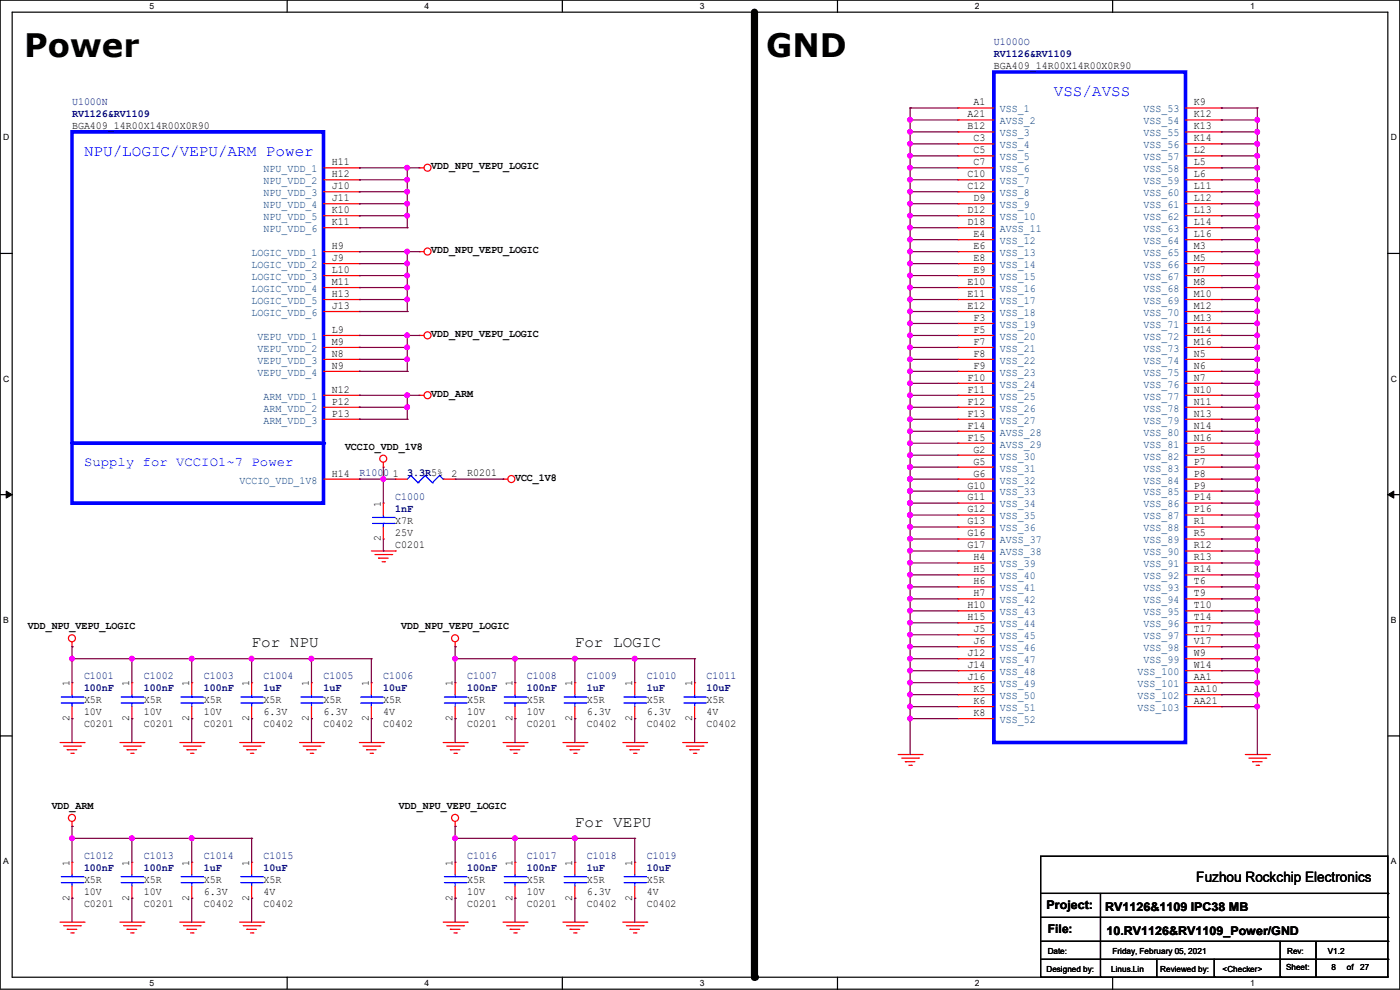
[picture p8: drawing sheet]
<svg xmlns="http://www.w3.org/2000/svg" width="297mm" height="210mm" viewBox="0 0 297 210" stroke-linecap="round" stroke-linejoin="round" font-family="sans-serif">
<path d="M0 0h297v209.8h-297zM2.6 2.6h291.8v204.7h-291.8z" fill="none" stroke="#000" stroke-width=".25"/>
<g fill="#fff">
<path d="M31.7 .3h1v2h-1z"/>
<path d="M31.7 207.6h1v1.9h-1z"/>
</g>
<path d="M60.9 0v2.6M60.9 207.3v2.5" fill="none" stroke="#000" stroke-width=".25"/>
<g fill="#fff">
<path d="M90.1 .3h1v2h-1z"/>
<path d="M90.1 207.6h1v1.9h-1z"/>
</g>
<path d="M119.3 0v2.6M119.3 207.3v2.5" fill="none" stroke="#000" stroke-width=".25"/>
<g fill="#fff">
<path d="M148.5 .3h.9v2h-.9z"/>
<path d="M148.5 207.6h.9v1.9h-.9z"/>
</g>
<path d="M177.7 0v2.6M177.7 207.3v2.5" fill="none" stroke="#000" stroke-width=".25"/>
<g fill="#fff">
<path d="M206.8 .3h1v2h-1z"/>
<path d="M206.8 207.6h1v1.9h-1z"/>
</g>
<path d="M236.1 0v2.6M236.1 207.3v2.5" fill="none" stroke="#000" stroke-width=".25"/>
<g fill="#fff">
<path d="M265.2 .3h1v2h-1z"/>
<path d="M265.2 207.6h1v1.9h-1z"/>
<path d="M.7 28.2h1.2v1.9h-1.2z"/>
<path d="M295.1 28.2h1.2v1.9h-1.2z"/>
<path d="M.7 79.3h1.2v2h-1.2z"/>
<path d="M295.1 79.3h1.2v2h-1.2z"/>
</g>
<path d="M0 53.8h2.6M294.4 53.8h2.6" fill="none" stroke="#000" stroke-width=".25"/>
<g fill="#fff">
<path d="M.7 130.5h1.2v2h-1.2z"/>
<path d="M295.1 130.5h1.1v2h-1.1z"/>
</g>
<path d="M0 104.9h2.6M294.4 104.9h2.6" fill="none" stroke="#000" stroke-width=".25"/>
<path d="M1.3 104.2l1.3 .7-1.3 .8zM294.4 104.9l1.3-.7v1.5z" fill="#000" stroke="#000" stroke-width=".21"/>
<g fill="#fff">
<path d="M.7 181.7h1.2v2h-1.2z"/>
<path d="M295.1 181.7h1.1v2h-1.1z"/>
</g>
<g fill="none" stroke="#000" stroke-width=".25">
<path d="M0 156.1h2.6M294.4 156.1h2.6M220.8 181.7h73.6v25.6h-73.6zM220.8 189.5h73.6M220.8 194.6h73.6M220.8 199.7h73.6M233.5 189.5v17.8M271.6 199.7v7.6M279.2 199.7v7.6M294.4 189.5h.1M294.4 194.6h.1M294.4 199.7h.1"/>
<path d="M220.8 203.5h73.6M233.5 207.3h.1M245.4 207.3h.1M245.4 203.5v3.8M257.6 207.3h.1M257.6 203.5v3.8M271.6 207.3h.1M279.2 207.3h.1M294.4 203.5h.1"/>
</g>
<path d="M160.1 2.6v204.7" fill="none" stroke="#000" stroke-width="1.5"/>
<circle cx="160.1" cy="207.3" r=".76" fill="#000"/>
<g fill="none" stroke="#f00" stroke-width=".25">
<path d="M88.9 35.6h.1M88.9 35.6h1.1M203.2 22.9h.1M203.2 25.4h.1M203.2 28h.1M203.2 33.1h.1M203.2 35.6h.1M203.2 38.1h.1M203.2 30.5h.1M203.2 35.6h7.7M203.2 22.9h7.7M203.2 25.4h7.7"/>
<path d="M203.2 28h7.7M203.2 33.1h7.7M203.2 38.1h7.7M203.2 30.5h7.7M251.5 35.6h7.6M251.5 22.9h7.6M251.5 25.4h7.6M251.5 28h7.6M251.5 33.1h7.6M251.5 38.1h7.6M251.5 30.5h7.6M259.1 22.9h.1"/>
<path d="M259.1 25.4h.1M259.1 33.1h.1M259.1 35.6h.1M259.1 38.1h.1M259.1 30.5h.1M259.1 28h.1M88.9 53.4h.1M88.9 53.4h1.1M203.2 40.7h.1M203.2 43.2h.1M203.2 45.8h.1M203.2 50.8h.1"/>
<path d="M203.2 53.4h.1M203.2 55.9h.1M203.2 58.5h.1M203.2 48.3h.1M203.2 53.4h7.7M203.2 40.7h7.7M203.2 43.2h7.7M203.2 45.8h7.7M203.2 50.8h7.7M203.2 55.9h7.7M203.2 58.5h7.7M203.2 48.3h7.7"/>
<path d="M251.5 53.4h7.6M251.5 40.7h7.6M251.5 43.2h7.6M251.5 45.8h7.6M251.5 50.8h7.6M251.5 55.9h7.6M251.5 58.5h7.6M251.5 48.3h7.6M259.1 43.2h.1M259.1 45.8h.1M259.1 48.3h.1M259.1 50.8h.1"/>
<path d="M259.1 58.5h.1M259.1 40.7h.1M259.1 55.9h.1M259.1 53.4h.1M88.9 71.2h.1M88.9 71.2h1.1M203.2 61h.1M203.2 66.1h.1M203.2 68.6h.1M203.2 71.2h.1M203.2 73.7h.1M203.2 78.8h.1"/>
<path d="M203.2 63.5h.1M203.2 76.2h.1M203.2 71.2h7.7M203.2 61h7.7M203.2 66.1h7.7M203.2 68.6h7.7M203.2 73.7h7.7M203.2 78.8h7.7M203.2 76.2h7.7M203.2 63.5h7.7M251.5 71.2h7.6M251.5 61h7.6"/>
<path d="M251.5 66.1h7.6M251.5 68.6h7.6M251.5 73.7h7.6M251.5 78.8h7.6M251.5 76.2h7.6M251.5 63.5h7.6M259.1 66.1h.1M259.1 68.6h.1M259.1 71.2h.1M259.1 73.7h.1M259.1 76.2h.1M259.1 78.8h.1"/>
<path d="M259.1 61h.1M259.1 63.5h.1M81.3 99.1h.1M81.3 98.1v1M88.9 83.9h.1M88.9 83.9h1.1M203.2 81.3h.1M203.2 86.4h.1M203.2 94h.1M203.2 96.6h.1M203.2 99.1h.1M203.2 83.9h.1"/>
<path d="M203.2 88.9h.1M203.2 91.5h.1M203.2 83.9h7.7M203.2 81.3h7.7M203.2 86.4h7.7M203.2 94h7.7M203.2 96.6h7.7M203.2 99.1h7.7M203.2 88.9h7.7M203.2 91.5h7.7M251.5 83.9h7.6M251.5 81.3h7.6"/>
<path d="M251.5 86.4h7.6M251.5 94h7.6M251.5 96.6h7.6M251.5 99.1h7.6M251.5 88.9h7.6M251.5 91.5h7.6M259.1 81.3h.1M259.1 86.4h.1M259.1 88.9h.1M259.1 96.6h.1M259.1 99.1h.1M259.1 91.5h.1"/>
<path d="M259.1 94h.1M259.1 83.9h.1M78.8 116.9h5.1M79.5 117.6h3.6M80.3 118.4h.1M80.3 118.4h2M81.1 119.2h.5M81.3 106.7h.1M81.3 114.3h.1M81.3 106.7v2.6M81.3 111.8v2.5M81.6 119.2h.1"/>
<path d="M83.1 117.6h.1M83.9 116.9h.1M83.9 101.6h.1M83.9 101.6h2.5M94 101.6h2.6M96.6 101.6h.1M106.7 101.6h.1M106.7 101.6h1M203.2 104.2h.1M203.2 106.7h.1M203.2 114.3h.1M203.2 116.9h.1"/>
<path d="M203.2 101.6h.1M203.2 111.8h.1M203.2 109.3h.1M203.2 119.4h.1M203.2 116.9h7.7M203.2 101.6h7.7M203.2 104.2h7.7M203.2 106.7h7.7M203.2 114.3h7.7M203.2 109.3h7.7M203.2 111.8h7.7M203.2 119.4h7.7"/>
<path d="M251.5 116.9h7.6M251.5 101.6h7.6M251.5 104.2h7.6M251.5 106.7h7.6M251.5 114.3h7.6M251.5 109.3h7.6M251.5 111.8h7.6M251.5 119.4h7.6M259.1 101.6h.1M259.1 106.7h.1M259.1 109.3h.1M259.1 114.3h.1"/>
<path d="M259.1 111.8h.1M259.1 116.9h.1M259.1 119.4h.1M259.1 104.2h.1M15.3 137.2h.1M15.3 136.2v1M96.6 137.2h.1M96.6 136.2v1M203.2 122h.1M203.2 124.5h.1M203.2 129.6h.1M203.2 132.1h.1"/>
<path d="M203.2 134.7h.1M203.2 137.2h.1M203.2 127h.1M203.2 139.7h.1M203.2 122h7.7M203.2 124.5h7.7M203.2 129.6h7.7M203.2 132.1h7.7M203.2 134.7h7.7M203.2 137.2h7.7M203.2 127h7.7M203.2 139.7h7.7"/>
<path d="M251.5 122h7.6M251.5 124.5h7.6M251.5 129.6h7.6M251.5 132.1h7.6M251.5 134.7h7.6M251.5 137.2h7.6M251.5 127h7.6M251.5 139.7h7.6M259.1 122h.1M259.1 127h.1M259.1 124.5h.1M259.1 129.6h.1"/>
<path d="M259.1 132.1h.1M259.1 134.7h.1M259.1 137.2h.1M259.1 139.7h.1M12.7 157.5h5.1M13.5 158.3h3.6M14.3 159h.1M14.3 159h2M15 159.8h.5M15.3 144.8h.1M15.3 152.4h.1M15.3 144.8v2.6"/>
<path d="M15.3 149.9v2.5M15.5 159.8h.1M17.1 158.3h.1M17.8 157.5h.1M25.4 157.5h5.1M26.2 158.3h3.6M27 159h.1M27 159h2M27.7 159.8h.5M28 144.8h.1M28 152.4h.1M28 144.8v2.6"/>
<path d="M28 149.9v2.5M28.2 159.8h.1M29.8 158.3h.1M30.5 157.5h.1M38.1 157.5h5.1M38.9 158.3h3.6M39.7 159h.1M39.7 159h2M40.4 159.8h.5M40.7 144.8h.1M40.7 152.4h.1M40.7 144.8v2.6"/>
<path d="M40.7 149.9v2.5M40.9 159.8h.1M42.5 158.3h.1M43.2 157.5h.1M50.8 157.5h5.1M51.6 158.3h3.6M52.4 159h.1M52.4 159h2M53.1 159.8h.5M53.4 144.8h.1M53.4 152.4h.1M53.4 144.8v2.6"/>
<path d="M53.4 149.9v2.5M53.6 159.8h.1M55.2 158.3h.1M55.9 157.5h.1M63.5 157.5h5.1M64.3 158.3h3.6M65.1 159h.1M65.1 159h2M65.8 159.8h.5M66.1 144.8h.1M66.1 152.4h.1M66.1 144.8v2.6"/>
<path d="M66.1 149.9v2.5M66.3 159.8h.1M67.9 158.3h.1M68.6 157.5h.1M76.2 157.5h5.1M77 158.3h3.6M77.8 159h.1M77.8 159h2M78.5 159.8h.5M78.8 144.8h.1M78.8 152.4h.1M78.8 144.8v2.6"/>
<path d="M78.8 149.9v2.5M79 159.8h.1M80.6 158.3h.1M81.3 157.5h.1M94 157.5h5.1M94.8 158.3h3.5M95.5 159h.1M95.5 159h2.1M96.3 159.8h.5M96.6 144.8h.1M96.6 152.4h.1M96.6 144.8v2.6"/>
<path d="M96.6 149.9v2.5M96.8 159.8h.1M98.3 158.3h.1M99.1 157.5h.1M106.7 157.5h5.1M107.5 158.3h3.5M108.2 159h.1M108.2 159h2.1M109 159.8h.5M109.3 144.8h.1M109.3 152.4h.1M109.3 144.8v2.6"/>
<path d="M109.3 149.9v2.5M109.5 159.8h.1M111 158.3h.1M111.8 157.5h.1M119.4 157.5h5.1M120.2 158.3h3.5M120.9 159h.1M120.9 159h2.1M121.7 159.8h.5M122 144.8h.1M122 152.4h.1M122 144.8v2.6"/>
<path d="M122 149.9v2.5M122.2 159.8h.1M123.7 158.3h.1M124.5 157.5h.1M132.1 157.5h5.1M132.9 158.3h3.5M133.6 159h.1M133.6 159h2.1M134.4 159.8h.5M134.7 144.8h.1M134.7 152.4h.1M134.7 144.8v2.6"/>
<path d="M134.7 149.9v2.5M134.9 159.8h.1M136.4 158.3h.1M137.2 157.5h.1M144.8 157.5h5.1M145.6 158.3h3.5M146.3 159h.1M146.3 159h2.1M147.1 159.8h.5M147.4 144.8h.1M147.4 152.4h.1M147.4 144.8v2.6"/>
<path d="M147.4 149.9v2.5M147.6 159.8h.1M149.1 158.3h.1M149.9 157.5h.1M203.2 142.3h.1M203.2 144.8h.1M203.2 147.4h.1M203.2 149.9h.1M203.2 152.4h.1M203.2 142.3h7.7M203.2 144.8h7.7M203.2 147.4h7.7"/>
<path d="M203.2 149.9h7.7M203.2 152.4h7.7M251.5 142.3h7.6M251.5 144.8h7.6M251.5 147.4h7.6M251.5 149.9h7.6M259.1 142.3h.1M259.1 144.8h.1M259.1 147.4h.1M259.1 149.9h.1M15.3 175.3h.1M15.3 174.3v1"/>
<path d="M96.6 175.3h.1M96.6 174.3v1M190.5 160.1h5.1M191.3 160.8h3.6M192.1 161.6h.1M192.1 161.6h2M192.8 162.3h.5M193.3 162.3h.1M194.9 160.8h.1M195.6 160.1h.1M264.2 160.1h5.1M265 160.8h3.5"/>
<path d="M265.7 161.6h.1M265.7 161.6h2.1M266.5 162.3h.5M267 162.3h.1M268.5 160.8h.1M269.3 160.1h.1M12.7 195.6h5.1M13.5 196.4h3.6M14.3 197.1h.1M14.3 197.1h2M15 197.9h.5M15.3 182.9h.1"/>
<path d="M15.3 190.5h.1M15.3 182.9v2.6M15.3 188v2.5M15.5 197.9h.1M17.1 196.4h.1M17.8 195.6h.1M25.4 195.6h5.1M26.2 196.4h3.6M27 197.1h.1M27 197.1h2M27.7 197.9h.5M28 182.9h.1"/>
<path d="M28 190.5h.1M28 182.9v2.6M28 188v2.5M28.2 197.9h.1M29.8 196.4h.1M30.5 195.6h.1M38.1 195.6h5.1M38.9 196.4h3.6M39.7 197.1h.1M39.7 197.1h2M40.4 197.9h.5M40.7 182.9h.1"/>
<path d="M40.7 190.5h.1M40.7 182.9v2.6M40.7 188v2.5M40.9 197.9h.1M42.5 196.4h.1M43.2 195.6h.1M50.8 195.6h5.1M51.6 196.4h3.6M52.4 197.1h.1M52.4 197.1h2M53.1 197.9h.5M53.4 182.9h.1"/>
<path d="M53.4 190.5h.1M53.4 182.9v2.6M53.4 188v2.5M53.6 197.9h.1M55.2 196.4h.1M55.9 195.6h.1M94 195.6h5.1M94.8 196.4h3.5M95.5 197.1h.1M95.5 197.1h2.1M96.3 197.9h.5M96.6 182.9h.1"/>
<path d="M96.6 190.5h.1M96.6 182.9v2.6M96.6 188v2.5M96.8 197.9h.1M98.3 196.4h.1M99.1 195.6h.1M106.7 195.6h5.1M107.5 196.4h3.5M108.2 197.1h.1M108.2 197.1h2.1M109 197.9h.5M109.3 182.9h.1"/>
<path d="M109.3 190.5h.1M109.3 182.9v2.6M109.3 188v2.5M109.5 197.9h.1M111 196.4h.1M111.8 195.6h.1M119.4 195.6h5.1M120.2 196.4h3.5M120.9 197.1h.1M120.9 197.1h2.1M121.7 197.9h.5M122 182.9h.1"/>
<path d="M122 190.5h.1M122 182.9v2.6M122 188v2.5M122.2 197.9h.1M123.7 196.4h.1M124.5 195.6h.1M132.1 195.6h5.1M132.9 196.4h3.5M133.6 197.1h.1M133.6 197.1h2.1M134.4 197.9h.5M134.7 182.9h.1"/>
<path d="M134.7 190.5h.1M134.7 182.9v2.6M134.7 188v2.5M134.9 197.9h.1M136.4 196.4h.1M137.2 195.6h.1"/>
<circle cx="90.7" cy="35.6" r=".74"/>
<circle cx="90.7" cy="53.4" r=".74"/>
<circle cx="90.7" cy="71.1" r=".74"/>
<circle cx="81.3" cy="97.3" r=".74"/>
<circle cx="90.7" cy="83.8" r=".74"/>
<circle cx="108.5" cy="101.6" r=".74"/>
<circle cx="15.3" cy="135.4" r=".74"/>
<circle cx="96.5" cy="135.4" r=".74"/>
<circle cx="15.3" cy="173.5" r=".74"/>
<circle cx="96.5" cy="173.5" r=".74"/>
</g>
<g fill="none" stroke="#00f" stroke-width=".25">
<path d="M79 111h4.6M79 109.8h4.6M81.3 109.8h.1M81.3 111h.1M81.3 109.3v.5M81.3 111v.8M83.6 111h.1M83.6 109.8h.1M87.2 100.9h.1M87.2 100.9l-.8 .7M87.2 100.9l1.5 1.5M88.7 102.4h.1"/>
<path d="M90.2 100.9h.1M90.2 100.9l-1.5 1.5M90.2 100.9l1.5 1.5M91.7 102.4h.1M93.3 100.9h.1M93.3 100.9l-1.6 1.5M93.3 100.9l.7 .7M94 101.6h.1M13 149.1h4.6M13 147.9h4.6M15.3 147.9h.1M15.3 149.1h.1"/>
<path d="M15.3 147.4v.5M15.3 149.1v.8M17.6 149.1h.1M17.6 147.9h.1M25.7 149.1h4.6M25.7 147.9h4.6M28 147.9h.1M28 149.1h.1M28 147.4v.5M28 149.1v.8M30.3 149.1h.1M30.3 147.9h.1"/>
<path d="M38.4 149.1h4.6M38.4 147.9h4.6M40.7 147.9h.1M40.7 149.1h.1M40.7 147.4v.5M40.7 149.1v.8M43 149.1h.1M43 147.9h.1M51.1 149.1h4.6M51.1 147.9h4.6M53.4 147.9h.1M53.4 149.1h.1"/>
<path d="M53.4 147.4v.5M53.4 149.1v.8M55.7 149.1h.1M55.7 147.9h.1M63.8 149.1h4.6M63.8 147.9h4.6M66.1 147.9h.1M66.1 149.1h.1M66.1 147.4v.5M66.1 149.1v.8M68.4 149.1h.1M68.4 147.9h.1"/>
<path d="M76.5 149.1h4.6M76.5 147.9h4.6M78.8 147.9h.1M78.8 149.1h.1M78.8 147.4v.5M78.8 149.1v.8M81.1 149.1h.1M81.1 147.9h.1M94.3 149.1h4.5M94.3 147.9h4.5M96.6 147.9h.1M96.6 149.1h.1"/>
<path d="M96.6 147.4v.5M96.6 149.1v.8M98.8 149.1h.1M98.8 147.9h.1M107 149.1h4.5M107 147.9h4.5M109.3 147.9h.1M109.3 149.1h.1M109.3 147.4v.5M109.3 149.1v.8M111.5 149.1h.1M111.5 147.9h.1"/>
<path d="M119.7 149.1h4.5M119.7 147.9h4.5M122 147.9h.1M122 149.1h.1M122 147.4v.5M122 149.1v.8M124.2 149.1h.1M124.2 147.9h.1M132.4 149.1h4.5M132.4 147.9h4.5M134.7 147.9h.1M134.7 149.1h.1"/>
<path d="M134.7 147.4v.5M134.7 149.1v.8M136.9 149.1h.1M136.9 147.9h.1M145.1 149.1h4.5M145.1 147.9h4.5M147.4 147.9h.1M147.4 149.1h.1M147.4 147.4v.5M147.4 149.1v.8M149.6 149.1h.1M149.6 147.9h.1"/>
<path d="M13 187.2h4.6M13 186h4.6M15.3 186h.1M15.3 187.2h.1M15.3 185.5v.5M15.3 187.2v.8M17.6 187.2h.1M17.6 186h.1M25.7 187.2h4.6M25.7 186h4.6M28 186h.1M28 187.2h.1"/>
<path d="M28 185.5v.5M28 187.2v.8M30.3 187.2h.1M30.3 186h.1M38.4 187.2h4.6M38.4 186h4.6M40.7 186h.1M40.7 187.2h.1M40.7 185.5v.5M40.7 187.2v.8M43 187.2h.1M43 186h.1"/>
<path d="M51.1 187.2h4.6M51.1 186h4.6M53.4 186h.1M53.4 187.2h.1M53.4 185.5v.5M53.4 187.2v.8M55.7 187.2h.1M55.7 186h.1M94.3 187.2h4.5M94.3 186h4.5M96.6 186h.1M96.6 187.2h.1"/>
<path d="M96.6 185.5v.5M96.6 187.2v.8M98.8 187.2h.1M98.8 186h.1M107 187.2h4.5M107 186h4.5M109.3 186h.1M109.3 187.2h.1M109.3 185.5v.5M109.3 187.2v.8M111.5 187.2h.1M111.5 186h.1"/>
<path d="M119.7 187.2h4.5M119.7 186h4.5M122 186h.1M122 187.2h.1M122 185.5v.5M122 187.2v.8M124.2 187.2h.1M124.2 186h.1M132.4 187.2h4.5M132.4 186h4.5M134.7 186h.1M134.7 187.2h.1"/>
<path d="M134.7 185.5v.5M134.7 187.2v.8M136.9 187.2h.1M136.9 186h.1"/>
</g>
<path d="M210.9 15.3h40.6v142.2h-40.6zM15.3 28h53.3v78.7h-53.3zM15.3 94h53.3" fill="none" stroke="#00f" stroke-width=".76"/>
<circle cx="68.6" cy="94" r=".38" fill="#00f"/>
<g fill="none" stroke="#f00" stroke-width=".25">
<path d="M68.6 35.6h7.6M68.6 38.1h7.6M76.2 35.6h.1M76.2 38.1h.1M68.6 40.7h7.6M68.6 43.2h7.6M68.6 45.8h7.6M68.6 48.3h7.6M68.6 53.4h7.6M68.6 55.9h7.6M68.6 58.5h7.6M76.2 40.7h.1"/>
<path d="M76.2 43.2h.1M76.2 45.8h.1M76.2 48.3h.1M76.2 53.4h.1M76.2 55.9h.1M76.2 58.5h.1M68.6 73.7h7.6M68.6 76.2h7.6M68.6 61h7.6M68.6 63.5h7.6M68.6 66.1h7.6M68.6 78.8h7.6"/>
<path d="M68.6 71.2h7.6M76.2 73.7h.1M76.2 76.2h.1M76.2 61h.1M76.2 63.5h.1M76.2 66.1h.1M76.2 78.8h.1M76.2 71.2h.1M68.6 86.4h7.6M68.6 88.9h7.6M68.6 83.9h7.6M76.2 86.4h.1"/>
<path d="M76.2 88.9h.1M76.2 83.9h.1M68.6 101.6h7.6M76.2 101.6h.1"/>
</g>
<g fill="none" stroke="#800040" stroke-width=".25">
<path d="M76.2 35.6h.1M76.2 38.1h.1M76.2 38.1h10.2M76.2 35.6h12.7M86.4 38.1h.1M86.4 35.6h.1M86.4 35.6v12.7M193.1 38.1h.1M193.1 33.1h.1M193.1 28h.1M193.1 25.4h.1M193.1 22.9h.1"/>
<path d="M193.1 30.5h.1M193.1 35.6h.1M193.1 22.9v137.2M193.1 38.1h10.1M193.1 33.1h10.1M193.1 28h10.1M193.1 25.4h10.1M193.1 35.6h10.1M193.1 22.9h10.1M193.1 30.5h10.1M259.1 22.9h.1M259.1 25.4h.1"/>
<path d="M259.1 28h.1M259.1 30.5h.1M259.1 33.1h.1M259.1 35.6h.1M259.1 38.1h.1M259.1 38.1h7.6M259.1 33.1h7.6M259.1 28h7.6M259.1 25.4h7.6M259.1 35.6h7.6M259.1 22.9h7.6M259.1 30.5h7.6"/>
<path d="M266.7 25.4h.1M266.7 28h.1M266.7 30.5h.1M266.7 33.1h.1M266.7 38.1h.1M266.7 22.9h.1M266.7 35.6h.1M266.7 22.9v137.2M76.2 58.5h.1M76.2 53.4h.1M76.2 55.9h.1M76.2 48.3h.1"/>
<path d="M76.2 43.2h.1M76.2 40.7h.1M76.2 45.8h.1M76.2 58.5h10.2M76.2 55.9h10.2M76.2 53.4h12.7M76.2 48.3h10.2M76.2 45.8h10.2M76.2 43.2h10.2M76.2 40.7h10.2M86.4 55.9h.1M86.4 58.5h.1"/>
<path d="M86.4 53.4h.1M86.4 40.7h.1M86.4 43.2h.1M86.4 45.8h.1M86.4 48.3h.1M86.4 53.4v12.7M193.1 58.5h.1M193.1 55.9h.1M193.1 53.4h.1M193.1 48.3h.1M193.1 45.8h.1M193.1 43.2h.1"/>
<path d="M193.1 40.7h.1M193.1 50.8h.1M193.1 58.5h10.1M193.1 55.9h10.1M193.1 53.4h10.1M193.1 48.3h10.1M193.1 45.8h10.1M193.1 43.2h10.1M193.1 40.7h10.1M193.1 50.8h10.1M259.1 45.8h.1M259.1 40.7h.1"/>
<path d="M259.1 43.2h.1M259.1 48.3h.1M259.1 50.8h.1M259.1 53.4h.1M259.1 55.9h.1M259.1 58.5h.1M259.1 58.5h7.6M259.1 55.9h7.6M259.1 53.4h7.6M259.1 48.3h7.6M259.1 45.8h7.6M259.1 43.2h7.6"/>
<path d="M259.1 40.7h7.6M259.1 50.8h7.6M266.7 40.7h.1M266.7 43.2h.1M266.7 48.3h.1M266.7 50.8h.1M266.7 53.4h.1M266.7 55.9h.1M266.7 45.8h.1M266.7 58.5h.1M76.2 76.2h.1M76.2 71.2h.1"/>
<path d="M76.2 78.8h.1M76.2 73.7h.1M76.2 63.5h.1M76.2 66.1h.1M76.2 61h.1M76.2 78.8h10.2M76.2 66.1h10.2M76.2 63.5h10.2M76.2 71.2h12.7M76.2 73.7h10.2M76.2 76.2h10.2M76.2 61h10.2"/>
<path d="M86.4 78.8h.1M86.4 73.7h.1M86.4 71.2h.1M86.4 66.1h.1M86.4 61h.1M86.4 63.5h.1M86.4 76.2h.1M86.4 71.2v7.6M193.1 78.8h.1M193.1 68.6h.1M193.1 66.1h.1M193.1 63.5h.1"/>
<path d="M193.1 71.2h.1M193.1 73.7h.1M193.1 76.2h.1M193.1 61h.1M193.1 78.8h10.1M193.1 68.6h10.1M193.1 66.1h10.1M193.1 63.5h10.1M193.1 71.2h10.1M193.1 73.7h10.1M193.1 76.2h10.1M193.1 61h10.1"/>
<path d="M259.1 71.2h.1M259.1 61h.1M259.1 63.5h.1M259.1 66.1h.1M259.1 68.6h.1M259.1 73.7h.1M259.1 76.2h.1M259.1 78.8h.1M259.1 78.8h7.6M259.1 68.6h7.6M259.1 66.1h7.6M259.1 63.5h7.6"/>
<path d="M259.1 71.2h7.6M259.1 73.7h7.6M259.1 76.2h7.6M259.1 61h7.6M266.7 61h.1M266.7 63.5h.1M266.7 66.1h.1M266.7 68.6h.1M266.7 73.7h.1M266.7 76.2h.1M266.7 78.8h.1M266.7 71.2h.1"/>
<path d="M76.2 88.9h.1M76.2 83.9h.1M76.2 86.4h.1M76.2 86.4h10.2M76.2 83.9h12.7M76.2 88.9h10.2M81.3 99.1v7.6M86.4 86.4h.1M86.4 88.9h.1M86.4 83.9h.1M86.4 83.9v5M193.1 99.1h.1"/>
<path d="M193.1 86.4h.1M193.1 83.9h.1M193.1 96.6h.1M193.1 88.9h.1M193.1 91.5h.1M193.1 94h.1M193.1 81.3h.1M193.1 99.1h10.1M193.1 86.4h10.1M193.1 83.9h10.1M193.1 96.6h10.1M193.1 88.9h10.1"/>
<path d="M193.1 91.5h10.1M193.1 94h10.1M193.1 81.3h10.1M259.1 94h.1M259.1 81.3h.1M259.1 83.9h.1M259.1 86.4h.1M259.1 88.9h.1M259.1 91.5h.1M259.1 96.6h.1M259.1 99.1h.1M259.1 99.1h7.6"/>
<path d="M259.1 86.4h7.6M259.1 83.9h7.6M259.1 96.6h7.6M259.1 88.9h7.6M259.1 91.5h7.6M259.1 94h7.6M259.1 81.3h7.6M266.7 88.9h.1M266.7 86.4h.1M266.7 91.5h.1M266.7 96.6h.1M266.7 99.1h.1"/>
<path d="M266.7 94h.1M266.7 81.3h.1M266.7 83.9h.1M76.2 101.6h.1M76.2 101.6h7.7M81.3 116.9h.1M81.3 101.6h.1M81.3 114.3v2.6M96.6 101.6h10.1M106.7 101.6h.1M193.1 116.9h.1M193.1 109.3h.1"/>
<path d="M193.1 106.7h.1M193.1 104.2h.1M193.1 101.6h.1M193.1 119.4h.1M193.1 114.3h.1M193.1 111.8h.1M193.1 111.8h10.1M193.1 116.9h10.1M193.1 109.3h10.1M193.1 106.7h10.1M193.1 104.2h10.1M193.1 101.6h10.1"/>
<path d="M193.1 119.4h10.1M193.1 114.3h10.1M259.1 111.8h.1M259.1 116.9h.1M259.1 101.6h.1M259.1 104.2h.1M259.1 106.7h.1M259.1 109.3h.1M259.1 114.3h.1M259.1 119.4h.1M259.1 111.8h7.6M259.1 116.9h7.6"/>
<path d="M259.1 109.3h7.6M259.1 106.7h7.6M259.1 104.2h7.6M259.1 101.6h7.6M259.1 119.4h7.6M259.1 114.3h7.6M266.7 109.3h.1M266.7 119.4h.1M266.7 114.3h.1M266.7 101.6h.1M266.7 111.8h.1M266.7 116.9h.1"/>
<path d="M266.7 104.2h.1M266.7 106.7h.1M15.3 139.7h.1M15.3 137.2h.1M15.3 139.7h63.5M15.3 137.2v7.6M28 139.7h.1M28 139.7v5.1M40.7 139.7h.1M40.7 139.7v5.1M53.4 139.7h.1M53.4 139.7v5.1"/>
<path d="M66.1 139.7h.1M66.1 139.7v5.1M78.8 139.7h.1M78.8 139.7v5.1M96.6 139.7h.1M96.6 137.2h.1M96.6 139.7h50.8M96.6 137.2v7.6M109.3 139.7h.1M109.3 139.7v5.1M122 139.7h.1M122 139.7v5.1"/>
<path d="M134.7 139.7h.1M134.7 139.7v5.1M147.4 139.7h.1M147.4 139.7v5.1M193.1 139.7h.1M193.1 134.7h.1M193.1 132.1h.1M193.1 127h.1M193.1 129.6h.1M193.1 122h.1M193.1 124.5h.1M193.1 137.2h.1"/>
<path d="M193.1 139.7h10.1M193.1 129.6h10.1M193.1 134.7h10.1M193.1 132.1h10.1M193.1 122h10.1M193.1 124.5h10.1M193.1 127h10.1M193.1 137.2h10.1M259.1 129.6h.1M259.1 134.7h.1M259.1 122h.1M259.1 137.2h.1"/>
<path d="M259.1 124.5h.1M259.1 127h.1M259.1 132.1h.1M259.1 139.7h.1M259.1 139.7h7.6M259.1 129.6h7.6M259.1 134.7h7.6M259.1 132.1h7.6M259.1 122h7.6M259.1 124.5h7.6M259.1 127h7.6M259.1 137.2h7.6"/>
<path d="M266.7 127h.1M266.7 132.1h.1M266.7 129.6h.1M266.7 134.7h.1M266.7 122h.1M266.7 137.2h.1M266.7 124.5h.1M266.7 139.7h.1M15.3 152.4h.1M15.3 152.4v5.1M28 152.4h.1M28 152.4v5.1"/>
<path d="M40.7 152.4h.1M40.7 152.4v5.1M53.4 152.4h.1M53.4 152.4v5.1M66.1 152.4h.1M66.1 152.4v5.1M78.8 152.4h.1M78.8 152.4v5.1M96.6 152.4h.1M96.6 152.4v5.1M109.3 152.4h.1M109.3 152.4v5.1"/>
<path d="M122 152.4h.1M122 152.4v5.1M134.7 152.4h.1M134.7 152.4v5.1M147.4 152.4h.1M147.4 152.4v5.1M193.1 152.4h.1M193.1 147.4h.1M193.1 144.8h.1M193.1 142.3h.1M193.1 149.9h.1M193.1 152.4h10.1"/>
<path d="M193.1 147.4h10.1M193.1 144.8h10.1M193.1 142.3h10.1M193.1 149.9h10.1M259.1 142.3h.1M259.1 144.8h.1M259.1 147.4h.1M259.1 149.9h.1M259.1 147.4h7.6M259.1 144.8h7.6M259.1 142.3h7.6M259.1 149.9h7.6"/>
<path d="M266.7 142.3h.1M266.7 147.4h.1M266.7 144.8h.1M266.7 149.9h.1M15.3 177.8h.1M15.3 175.3h.1M15.3 175.3v7.6M15.3 177.8h38.1M28 177.8h.1M28 177.8v5.1M40.7 177.8h.1M40.7 177.8v5.1"/>
<path d="M53.4 177.8h.1M53.4 177.8v5.1M96.6 177.8h.1M96.6 175.3h.1M96.6 175.3v7.6M96.6 177.8h38.1M109.3 177.8h.1M109.3 177.8v5.1M122 177.8h.1M122 177.8v5.1M134.7 177.8h.1M134.7 177.8v5.1"/>
<path d="M15.3 190.5h.1M15.3 190.5v5.1M28 190.5h.1M28 190.5v5.1M40.7 190.5h.1M40.7 190.5v5.1M53.4 190.5h.1M53.4 190.5v5.1M96.6 190.5h.1M96.6 190.5v5.1M109.3 190.5h.1M109.3 190.5v5.1"/>
<path d="M122 190.5h.1M122 190.5v5.1M134.7 190.5h.1M134.7 190.5v5.1"/>
</g>
<g fill="#f0f" stroke="#f0f" stroke-width=".25">
<circle cx="266.7" cy="55.9" r=".49"/>
<circle cx="266.7" cy="53.4" r=".49"/>
<circle cx="266.7" cy="81.3" r=".49"/>
<circle cx="266.7" cy="78.8" r=".49"/>
<circle cx="266.7" cy="134.6" r=".49"/>
<circle cx="266.7" cy="149.9" r=".49"/>
<circle cx="53.4" cy="139.7" r=".49"/>
<circle cx="15.3" cy="139.7" r=".49"/>
<circle cx="40.7" cy="139.7" r=".49"/>
<circle cx="28" cy="139.7" r=".49"/>
<circle cx="121.9" cy="139.7" r=".49"/>
<circle cx="109.2" cy="139.7" r=".49"/>
<circle cx="96.5" cy="139.7" r=".49"/>
<circle cx="40.7" cy="177.8" r=".49"/>
<circle cx="28" cy="177.8" r=".49"/>
<circle cx="121.9" cy="177.8" r=".49"/>
<circle cx="109.2" cy="177.8" r=".49"/>
<circle cx="96.5" cy="177.8" r=".49"/>
<circle cx="266.7" cy="111.8" r=".49"/>
<circle cx="266.7" cy="116.9" r=".49"/>
<circle cx="266.7" cy="129.6" r=".49"/>
<circle cx="15.3" cy="177.8" r=".49"/>
<circle cx="193.1" cy="152.4" r=".49"/>
<circle cx="193.1" cy="147.3" r=".49"/>
<circle cx="193.1" cy="144.8" r=".49"/>
<circle cx="193.1" cy="142.3" r=".49"/>
<circle cx="193.1" cy="134.6" r=".49"/>
<circle cx="193.1" cy="132.1" r=".49"/>
<circle cx="193.1" cy="116.9" r=".49"/>
<circle cx="193.1" cy="109.2" r=".49"/>
<circle cx="193.1" cy="106.7" r=".49"/>
<circle cx="193.1" cy="104.2" r=".49"/>
<circle cx="193.1" cy="101.6" r=".49"/>
<circle cx="193.1" cy="99.1" r=".49"/>
<circle cx="193.1" cy="86.4" r=".49"/>
<circle cx="193.1" cy="81.3" r=".49"/>
<circle cx="193.1" cy="78.8" r=".49"/>
<circle cx="193.1" cy="68.6" r=".49"/>
<circle cx="193.1" cy="66.1" r=".49"/>
<circle cx="193.1" cy="63.5" r=".49"/>
<circle cx="193.1" cy="58.4" r=".49"/>
<circle cx="193.1" cy="55.9" r=".49"/>
<circle cx="193.1" cy="53.4" r=".49"/>
<circle cx="193.1" cy="48.3" r=".49"/>
<circle cx="193.1" cy="45.7" r=".49"/>
<circle cx="193.1" cy="43.2" r=".49"/>
<circle cx="193.1" cy="40.7" r=".49"/>
<circle cx="193.1" cy="38.1" r=".49"/>
<circle cx="193.1" cy="35.6" r=".49"/>
<circle cx="193.1" cy="30.5" r=".49"/>
<circle cx="193.1" cy="28" r=".49"/>
<circle cx="193.1" cy="96.5" r=".49"/>
<circle cx="193.1" cy="149.9" r=".49"/>
<circle cx="193.1" cy="129.6" r=".49"/>
<circle cx="193.1" cy="119.4" r=".49"/>
<circle cx="193.1" cy="121.9" r=".49"/>
<circle cx="193.1" cy="127" r=".49"/>
<circle cx="193.1" cy="124.5" r=".49"/>
<circle cx="193.1" cy="71.1" r=".49"/>
<circle cx="193.1" cy="73.7" r=".49"/>
<circle cx="193.1" cy="76.2" r=".49"/>
<circle cx="193.1" cy="91.5" r=".49"/>
<circle cx="193.1" cy="88.9" r=".49"/>
<circle cx="193.1" cy="94" r=".49"/>
<circle cx="266.7" cy="45.7" r=".49"/>
<circle cx="266.7" cy="71.1" r=".49"/>
<circle cx="266.7" cy="94" r=".49"/>
<circle cx="266.7" cy="121.9" r=".49"/>
<circle cx="266.7" cy="137.2" r=".49"/>
<circle cx="134.6" cy="139.7" r=".49"/>
<circle cx="86.4" cy="83.8" r=".49"/>
<circle cx="86.4" cy="86.4" r=".49"/>
<circle cx="86.4" cy="76.2" r=".49"/>
<circle cx="86.4" cy="71.1" r=".49"/>
<circle cx="86.4" cy="73.7" r=".49"/>
<circle cx="86.4" cy="63.5" r=".49"/>
<circle cx="86.4" cy="58.4" r=".49"/>
<circle cx="86.4" cy="61" r=".49"/>
<circle cx="86.4" cy="53.4" r=".49"/>
<circle cx="86.4" cy="55.9" r=".49"/>
<circle cx="86.4" cy="43.2" r=".49"/>
<circle cx="86.4" cy="40.7" r=".49"/>
<circle cx="86.4" cy="45.7" r=".49"/>
<circle cx="86.4" cy="35.6" r=".49"/>
<circle cx="86.4" cy="38.1" r=".49"/>
<circle cx="81.3" cy="101.6" r=".49"/>
<circle cx="266.7" cy="25.4" r=".49"/>
<circle cx="266.7" cy="28" r=".49"/>
<circle cx="266.7" cy="30.5" r=".49"/>
<circle cx="266.7" cy="33" r=".49"/>
<circle cx="266.7" cy="35.6" r=".49"/>
<circle cx="266.7" cy="38.1" r=".49"/>
<circle cx="266.7" cy="40.7" r=".49"/>
<circle cx="266.7" cy="43.2" r=".49"/>
<circle cx="266.7" cy="48.3" r=".49"/>
<circle cx="266.7" cy="50.8" r=".49"/>
<circle cx="266.7" cy="58.4" r=".49"/>
<circle cx="266.7" cy="61" r=".49"/>
<circle cx="266.7" cy="63.5" r=".49"/>
<circle cx="266.7" cy="66.1" r=".49"/>
<circle cx="266.7" cy="68.6" r=".49"/>
<circle cx="266.7" cy="73.7" r=".49"/>
<circle cx="266.7" cy="76.2" r=".49"/>
<circle cx="266.7" cy="83.8" r=".49"/>
<circle cx="266.7" cy="86.4" r=".49"/>
<circle cx="266.7" cy="88.9" r=".49"/>
<circle cx="266.7" cy="91.5" r=".49"/>
<circle cx="266.7" cy="96.5" r=".49"/>
<circle cx="266.7" cy="99.1" r=".49"/>
<circle cx="266.7" cy="101.6" r=".49"/>
<circle cx="266.7" cy="104.2" r=".49"/>
<circle cx="266.7" cy="109.2" r=".49"/>
<circle cx="266.7" cy="106.7" r=".49"/>
<circle cx="266.7" cy="114.3" r=".49"/>
<circle cx="266.7" cy="119.4" r=".49"/>
<circle cx="266.7" cy="124.5" r=".49"/>
<circle cx="266.7" cy="127" r=".49"/>
<circle cx="266.7" cy="132.1" r=".49"/>
<circle cx="266.7" cy="139.7" r=".49"/>
<circle cx="266.7" cy="142.3" r=".49"/>
<circle cx="266.7" cy="144.8" r=".49"/>
<circle cx="266.7" cy="147.3" r=".49"/>
<circle cx="193.1" cy="25.4" r=".49"/>
<circle cx="193.1" cy="33" r=".49"/>
<circle cx="193.1" cy="50.8" r=".49"/>
<circle cx="193.1" cy="61" r=".49"/>
<circle cx="193.1" cy="83.8" r=".49"/>
<circle cx="193.1" cy="111.8" r=".49"/>
<circle cx="193.1" cy="114.3" r=".49"/>
<circle cx="193.1" cy="139.7" r=".49"/>
<circle cx="193.1" cy="137.2" r=".49"/>
<circle cx="66.1" cy="139.7" r=".49"/>
</g>
<g font-size="6.9">
<text x="5.1" y="12">Power</text>
<text x="162.6" y="12">GND</text>
</g>
<g font-size="3.3" fill="#00f">
<text x="223.6" y="20.4">VSS/AVSS</text>
<text x="17.8" y="33.1">NPU/LOGIC/VEPU/ARM Power</text>
</g>
<g font-size="3.3">
<text x="53.4" y="137.3">For NPU</text>
<text x="122" y="137.3">For LOGIC</text>
<text x="122" y="175.4">For VEPU</text>
</g>
<text font-size="3" x="253.8" y="187.2">Fuzhou Rockchip Electronics</text>
<text font-size="2.8" fill="#00f" x="17.8" y="98.8">Supply for VCCIO1~7 Power</text>
<g font-size="2.5">
<text x="222" y="192.9">Project:</text>
<text x="222.3" y="198">File:</text>
<text x="234.5" y="193.2">RV1126&amp;1109 IPC38 MB</text>
<text x="234.7" y="198.2">10.RV1126&amp;RV1109_Power/GND</text>
</g>
<g font-size="2.3" fill="#000080">
<text x="210.9" y="9.5">U1000O</text>
<text x="210.9" y="12.1">RV1126&amp;RV1109</text>
<text x="15.3" y="22.2">U1000N</text>
<text x="15.3" y="24.8">RV1126&amp;RV1109</text>
<text x="76.2" y="101">R1000</text>
<text x="86.4" y="101">3.3R5%</text>
<text x="83.9" y="106">C1000</text>
<text x="83.9" y="108.6">1nF</text>
<text x="17.8" y="144.1">C1001</text>
<text x="17.8" y="146.7">100nF</text>
<text x="30.5" y="144.1">C1002</text>
<text x="30.5" y="146.7">100nF</text>
<text x="43.2" y="144.1">C1003</text>
<text x="43.2" y="146.7">100nF</text>
<text x="55.9" y="144.1">C1004</text>
<text x="55.9" y="146.7">1uF</text>
<text x="68.6" y="144.1">C1005</text>
<text x="68.6" y="146.7">1uF</text>
<text x="81.3" y="144.1">C1006</text>
<text x="81.3" y="146.7">10uF</text>
<text x="99.1" y="144.1">C1007</text>
<text x="99.1" y="146.7">100nF</text>
<text x="111.8" y="144.1">C1008</text>
<text x="111.8" y="146.7">100nF</text>
<text x="124.5" y="144.1">C1009</text>
<text x="124.5" y="146.7">1uF</text>
<text x="137.2" y="144.1">C1010</text>
<text x="137.2" y="146.7">1uF</text>
<text x="149.9" y="144.1">C1011</text>
<text x="149.9" y="146.7">10uF</text>
<text x="17.8" y="182.2">C1012</text>
<text x="17.8" y="184.8">100nF</text>
<text x="30.5" y="182.2">C1013</text>
<text x="30.5" y="184.8">100nF</text>
<text x="43.2" y="182.2">C1014</text>
<text x="43.2" y="184.8">1uF</text>
<text x="55.9" y="182.2">C1015</text>
<text x="55.9" y="184.8">10uF</text>
<text x="99.1" y="182.2">C1016</text>
<text x="99.1" y="184.8">100nF</text>
<text x="111.8" y="182.2">C1017</text>
<text x="111.8" y="184.8">100nF</text>
<text x="124.5" y="182.2">C1018</text>
<text x="124.5" y="184.8">1uF</text>
<text x="137.2" y="182.2">C1019</text>
<text x="137.2" y="184.8">10uF</text>
</g>
<g font-size="2.3">
<text x="210.9" y="14.6">BGA409_14R00X14R00X0R90</text>
<text x="206.5" y="22.4">A1</text>
<text x="253.3" y="22.4">K9</text>
<text x="15.3" y="27.3">BGA409_14R00X14R00X0R90</text>
<text x="205.3" y="24.9">A21</text>
<text x="205.3" y="27.4">B12</text>
<text x="206.5" y="30">C3</text>
<text x="253.3" y="24.9">K12</text>
<text x="253.3" y="30">K14</text>
<text x="253.3" y="27.4">K13</text>
<text x="70.4" y="35.1">H11</text>
<text x="91.5" y="35.9">VDD_NPU_VEPU_LOGIC</text>
<text x="206.5" y="32.5">C5</text>
<text x="206.5" y="35.1">C7</text>
<text x="253.3" y="32.5">L2</text>
<text x="253.3" y="35.1">L5</text>
<text x="70.4" y="37.6">H12</text>
<text x="70.4" y="40.1">J10</text>
<text x="205.3" y="37.6">C10</text>
<text x="205.3" y="40.1">C12</text>
<text x="253.3" y="37.6">L6</text>
<text x="253.3" y="40.1">L11</text>
<text x="70.4" y="42.7">J11</text>
<text x="70.4" y="45.2">K10</text>
<text x="70.4" y="47.8">K11</text>
<text x="205.3" y="45.2">D12</text>
<text x="205.3" y="47.8">D18</text>
<text x="206.5" y="42.7">D9</text>
<text x="253.3" y="42.7">L12</text>
<text x="253.3" y="45.2">L13</text>
<text x="253.3" y="47.8">L14</text>
<text x="70.4" y="52.8">H9</text>
<text x="91.5" y="53.7">VDD_NPU_VEPU_LOGIC</text>
<text x="206.5" y="50.3">E4</text>
<text x="206.5" y="52.8">E6</text>
<text x="253.3" y="50.3">L16</text>
<text x="253.3" y="52.8">M3</text>
<text x="70.4" y="55.4">J9</text>
<text x="70.4" y="57.9">L10</text>
<text x="206.5" y="55.4">E8</text>
<text x="206.5" y="57.9">E9</text>
<text x="253.3" y="57.9">M7</text>
<text x="253.3" y="55.4">M5</text>
<text x="70.4" y="60.5">M11</text>
<text x="70.4" y="63">H13</text>
<text x="70.4" y="65.5">J13</text>
<text x="205.3" y="60.5">E10</text>
<text x="205.3" y="65.5">E12</text>
<text x="205.3" y="63">E11</text>
<text x="253.3" y="65.5">M12</text>
<text x="253.3" y="60.5">M8</text>
<text x="253.3" y="63">M10</text>
<text x="70.4" y="70.6">L9</text>
<text x="91.5" y="71.5">VDD_NPU_VEPU_LOGIC</text>
<text x="206.5" y="68.1">F3</text>
<text x="206.5" y="70.6">F5</text>
<text x="253.3" y="68.1">M13</text>
<text x="253.3" y="70.6">M14</text>
<text x="70.4" y="73.2">M9</text>
<text x="70.4" y="75.7">N8</text>
<text x="206.5" y="73.2">F7</text>
<text x="206.5" y="75.7">F8</text>
<text x="253.3" y="73.2">M16</text>
<text x="253.3" y="75.7">N5</text>
<text x="70.4" y="83.3">N12</text>
<text x="70.4" y="78.2">N9</text>
<text x="205.3" y="80.8">F10</text>
<text x="205.3" y="83.3">F11</text>
<text x="206.5" y="78.2">F9</text>
<text x="253.3" y="78.2">N6</text>
<text x="253.3" y="80.8">N7</text>
<text x="253.3" y="83.3">N10</text>
<text x="70.4" y="85.9">P12</text>
<text x="70.4" y="88.4">P13</text>
<text x="91.5" y="84.2">VDD_ARM</text>
<text x="205.3" y="85.9">F12</text>
<text x="205.3" y="88.4">F13</text>
<text x="253.3" y="85.9">N11</text>
<text x="253.3" y="88.4">N13</text>
<text x="73.2" y="95.4">VCCIO_VDD_1V8</text>
<text x="205.3" y="93.5">F15</text>
<text x="205.3" y="90.9">F14</text>
<text x="253.3" y="90.9">N14</text>
<text x="253.3" y="93.5">N16</text>
<text x="70.4" y="101.1">H14</text>
<text x="83.4" y="101.1">1</text>
<text x="95.8" y="101.1">2</text>
<text x="99.1" y="101">R0201</text>
<text x="109.3" y="102">VCC_1V8</text>
<text x="206.5" y="96">G2</text>
<text x="206.5" y="98.6">G5</text>
<text x="206.5" y="101.1">G6</text>
<text x="253.3" y="96">P5</text>
<text x="253.3" y="98.6">P7</text>
<text x="253.3" y="101.1">P8</text>
<text x="80.8" y="107.5" transform="rotate(-90 80.8 107.5)">1</text>
<text x="205.3" y="103.6">G10</text>
<text x="205.3" y="106.2">G11</text>
<text x="253.3" y="106.2">P14</text>
<text x="253.3" y="103.6">P9</text>
<text x="83.9" y="111.1">X7R</text>
<text x="83.9" y="113.7">25V</text>
<text x="205.3" y="113.8">G16</text>
<text x="205.3" y="111.3">G13</text>
<text x="205.3" y="108.7">G12</text>
<text x="253.3" y="108.7">P16</text>
<text x="253.3" y="113.8">R5</text>
<text x="253.3" y="111.3">R1</text>
<text x="80.8" y="114.9" transform="rotate(-90 80.8 114.9)">2</text>
<text x="83.9" y="116.2">C0201</text>
<text x="205.3" y="116.3">G17</text>
<text x="206.5" y="118.9">H4</text>
<text x="253.3" y="116.3">R12</text>
<text x="253.3" y="118.9">R13</text>
<text x="206.5" y="121.4">H5</text>
<text x="206.5" y="124">H6</text>
<text x="253.3" y="121.4">R14</text>
<text x="253.3" y="124">T6</text>
<text x="205.3" y="129">H10</text>
<text x="205.3" y="131.6">H15</text>
<text x="206.5" y="126.5">H7</text>
<text x="253.3" y="126.5">T9</text>
<text x="253.3" y="129">T10</text>
<text x="253.3" y="131.6">T14</text>
<text x="5.9" y="133.5">VDD_NPU_VEPU_LOGIC</text>
<text x="85.1" y="133.5">VDD_NPU_VEPU_LOGIC</text>
<text x="206.5" y="134.1">J5</text>
<text x="206.5" y="136.7">J6</text>
<text x="253.3" y="134.1">T17</text>
<text x="253.3" y="136.7">V17</text>
<text x="205.3" y="141.7">J14</text>
<text x="205.3" y="139.2">J12</text>
<text x="253.3" y="139.2">W9</text>
<text x="253.3" y="141.7">W14</text>
<text x="14.7" y="145.6" transform="rotate(-90 14.7 145.6)">1</text>
<text x="17.8" y="149.2">X5R</text>
<text x="27.4" y="145.6" transform="rotate(-90 27.4 145.6)">1</text>
<text x="30.5" y="149.2">X5R</text>
<text x="40.1" y="145.6" transform="rotate(-90 40.1 145.6)">1</text>
<text x="43.2" y="149.2">X5R</text>
<text x="52.8" y="145.6" transform="rotate(-90 52.8 145.6)">1</text>
<text x="55.9" y="149.2">X5R</text>
<text x="65.5" y="145.6" transform="rotate(-90 65.5 145.6)">1</text>
<text x="68.6" y="149.2">X5R</text>
<text x="78.2" y="145.6" transform="rotate(-90 78.2 145.6)">1</text>
<text x="81.3" y="149.2">X5R</text>
<text x="96" y="145.6" transform="rotate(-90 96 145.6)">1</text>
<text x="99.1" y="149.2">X5R</text>
<text x="108.7" y="145.6" transform="rotate(-90 108.7 145.6)">1</text>
<text x="111.8" y="149.2">X5R</text>
<text x="121.4" y="145.6" transform="rotate(-90 121.4 145.6)">1</text>
<text x="124.5" y="149.2">X5R</text>
<text x="134.1" y="145.6" transform="rotate(-90 134.1 145.6)">1</text>
<text x="137.2" y="149.2">X5R</text>
<text x="146.8" y="145.6" transform="rotate(-90 146.8 145.6)">1</text>
<text x="149.9" y="149.2">X5R</text>
<text x="205.3" y="144.3">J16</text>
<text x="206.5" y="146.8">K5</text>
<text x="206.5" y="149.4">K6</text>
<text x="253.3" y="144.3">AA1</text>
<text x="253.3" y="146.8">AA10</text>
<text x="253.3" y="149.4">AA21</text>
<text x="14.7" y="153" transform="rotate(-90 14.7 153)">2</text>
<text x="17.8" y="154.3">C0201</text>
<text x="17.8" y="151.8">10V</text>
<text x="27.4" y="153" transform="rotate(-90 27.4 153)">2</text>
<text x="30.5" y="154.3">C0201</text>
<text x="30.5" y="151.8">10V</text>
<text x="40.1" y="153" transform="rotate(-90 40.1 153)">2</text>
<text x="43.2" y="154.3">C0201</text>
<text x="43.2" y="151.8">10V</text>
<text x="52.8" y="153" transform="rotate(-90 52.8 153)">2</text>
<text x="55.9" y="154.3">C0402</text>
<text x="55.9" y="151.8">6.3V</text>
<text x="65.5" y="153" transform="rotate(-90 65.5 153)">2</text>
<text x="68.6" y="154.3">C0402</text>
<text x="68.6" y="151.8">6.3V</text>
<text x="78.2" y="153" transform="rotate(-90 78.2 153)">2</text>
<text x="81.3" y="154.3">C0402</text>
<text x="81.3" y="151.8">4V</text>
<text x="96" y="153" transform="rotate(-90 96 153)">2</text>
<text x="99.1" y="154.3">C0201</text>
<text x="99.1" y="151.8">10V</text>
<text x="108.7" y="153" transform="rotate(-90 108.7 153)">2</text>
<text x="111.8" y="154.3">C0201</text>
<text x="111.8" y="151.8">10V</text>
<text x="121.4" y="153" transform="rotate(-90 121.4 153)">2</text>
<text x="124.5" y="154.3">C0402</text>
<text x="124.5" y="151.8">6.3V</text>
<text x="134.1" y="153" transform="rotate(-90 134.1 153)">2</text>
<text x="137.2" y="154.3">C0402</text>
<text x="137.2" y="151.8">6.3V</text>
<text x="146.8" y="153" transform="rotate(-90 146.8 153)">2</text>
<text x="149.9" y="154.3">C0402</text>
<text x="149.9" y="151.8">4V</text>
<text x="206.5" y="151.9">K8</text>
<text x="11" y="171.6">VDD_ARM</text>
<text x="84.6" y="171.6">VDD_NPU_VEPU_LOGIC</text>
<text x="14.7" y="183.7" transform="rotate(-90 14.7 183.7)">1</text>
<text x="27.4" y="183.7" transform="rotate(-90 27.4 183.7)">1</text>
<text x="40.1" y="183.7" transform="rotate(-90 40.1 183.7)">1</text>
<text x="52.8" y="183.7" transform="rotate(-90 52.8 183.7)">1</text>
<text x="96" y="183.7" transform="rotate(-90 96 183.7)">1</text>
<text x="108.7" y="183.7" transform="rotate(-90 108.7 183.7)">1</text>
<text x="121.4" y="183.7" transform="rotate(-90 121.4 183.7)">1</text>
<text x="134.1" y="183.7" transform="rotate(-90 134.1 183.7)">1</text>
<text x="14.7" y="191.1" transform="rotate(-90 14.7 191.1)">2</text>
<text x="17.8" y="187.3">X5R</text>
<text x="17.8" y="189.9">10V</text>
<text x="27.4" y="191.1" transform="rotate(-90 27.4 191.1)">2</text>
<text x="30.5" y="187.3">X5R</text>
<text x="30.5" y="189.9">10V</text>
<text x="40.1" y="191.1" transform="rotate(-90 40.1 191.1)">2</text>
<text x="43.2" y="187.3">X5R</text>
<text x="43.2" y="189.9">6.3V</text>
<text x="52.8" y="191.1" transform="rotate(-90 52.8 191.1)">2</text>
<text x="55.9" y="187.3">X5R</text>
<text x="55.9" y="189.9">4V</text>
<text x="96" y="191.1" transform="rotate(-90 96 191.1)">2</text>
<text x="99.1" y="187.3">X5R</text>
<text x="99.1" y="189.9">10V</text>
<text x="108.7" y="191.1" transform="rotate(-90 108.7 191.1)">2</text>
<text x="111.8" y="187.3">X5R</text>
<text x="111.8" y="189.9">10V</text>
<text x="121.4" y="191.1" transform="rotate(-90 121.4 191.1)">2</text>
<text x="124.5" y="187.3">X5R</text>
<text x="124.5" y="189.9">6.3V</text>
<text x="134.1" y="191.1" transform="rotate(-90 134.1 191.1)">2</text>
<text x="137.2" y="187.3">X5R</text>
<text x="137.2" y="189.9">4V</text>
<text x="17.8" y="192.4">C0201</text>
<text x="30.5" y="192.4">C0201</text>
<text x="43.2" y="192.4">C0402</text>
<text x="55.9" y="192.4">C0402</text>
<text x="99.1" y="192.4">C0201</text>
<text x="111.8" y="192.4">C0201</text>
<text x="124.5" y="192.4">C0402</text>
<text x="137.2" y="192.4">C0402</text>
</g>
<g font-size="2.3" fill="#004080">
<text x="212.1" y="23.8">VSS_1</text>
<text x="242.6" y="23.8">VSS_53</text>
<text x="212.1" y="26.4">AVSS_2</text>
<text x="212.1" y="28.9">VSS_3</text>
<text x="242.6" y="26.4">VSS_54</text>
<text x="242.6" y="28.9">VSS_55</text>
<text x="212.1" y="34">VSS_5</text>
<text x="212.1" y="31.5">VSS_4</text>
<text x="242.6" y="34">VSS_57</text>
<text x="242.6" y="31.5">VSS_56</text>
<text x="55.9" y="36.5">NPU_VDD_1</text>
<text x="55.9" y="39.1">NPU_VDD_2</text>
<text x="55.9" y="41.6">NPU_VDD_3</text>
<text x="212.1" y="36.5">VSS_6</text>
<text x="212.1" y="39.1">VSS_7</text>
<text x="212.1" y="41.6">VSS_8</text>
<text x="242.6" y="36.5">VSS_58</text>
<text x="242.6" y="39.1">VSS_59</text>
<text x="242.6" y="41.6">VSS_60</text>
<text x="55.9" y="44.2">NPU_VDD_4</text>
<text x="55.9" y="46.7">NPU_VDD_5</text>
<text x="212.1" y="44.2">VSS_9</text>
<text x="212.1" y="46.7">VSS_10</text>
<text x="242.6" y="44.2">VSS_61</text>
<text x="242.6" y="46.7">VSS_62</text>
<text x="55.9" y="49.2">NPU_VDD_6</text>
<text x="212.1" y="51.8">VSS_12</text>
<text x="212.1" y="49.2">AVSS_11</text>
<text x="242.6" y="49.2">VSS_63</text>
<text x="242.6" y="51.8">VSS_64</text>
<text x="53.4" y="54.3">LOGIC_VDD_1</text>
<text x="53.4" y="56.9">LOGIC_VDD_2</text>
<text x="53.4" y="59.4">LOGIC_VDD_3</text>
<text x="212.1" y="54.3">VSS_13</text>
<text x="212.1" y="56.9">VSS_14</text>
<text x="212.1" y="59.4">VSS_15</text>
<text x="242.6" y="59.4">VSS_67</text>
<text x="242.6" y="56.9">VSS_66</text>
<text x="242.6" y="54.3">VSS_65</text>
<text x="53.4" y="61.9">LOGIC_VDD_4</text>
<text x="53.4" y="64.5">LOGIC_VDD_5</text>
<text x="212.1" y="61.9">VSS_16</text>
<text x="212.1" y="64.5">VSS_17</text>
<text x="242.6" y="61.9">VSS_68</text>
<text x="242.6" y="64.5">VSS_69</text>
<text x="53.4" y="67">LOGIC_VDD_6</text>
<text x="212.1" y="67">VSS_18</text>
<text x="212.1" y="69.6">VSS_19</text>
<text x="242.6" y="67">VSS_70</text>
<text x="242.6" y="69.6">VSS_71</text>
<text x="54.7" y="74.6">VEPU_VDD_2</text>
<text x="54.7" y="77.2">VEPU_VDD_3</text>
<text x="54.7" y="72.1">VEPU_VDD_1</text>
<text x="212.1" y="72.1">VSS_20</text>
<text x="212.1" y="74.6">VSS_21</text>
<text x="212.1" y="77.2">VSS_22</text>
<text x="242.6" y="72.1">VSS_72</text>
<text x="242.6" y="74.6">VSS_73</text>
<text x="242.6" y="77.2">VSS_74</text>
<text x="54.7" y="79.7">VEPU_VDD_4</text>
<text x="212.1" y="79.7">VSS_23</text>
<text x="212.1" y="82.3">VSS_24</text>
<text x="242.6" y="79.7">VSS_75</text>
<text x="242.6" y="82.3">VSS_76</text>
<text x="55.9" y="87.3">ARM_VDD_2</text>
<text x="55.9" y="89.9">ARM_VDD_3</text>
<text x="55.9" y="84.8">ARM_VDD_1</text>
<text x="212.1" y="87.3">VSS_26</text>
<text x="212.1" y="84.8">VSS_25</text>
<text x="212.1" y="89.9">VSS_27</text>
<text x="242.6" y="87.3">VSS_78</text>
<text x="242.6" y="89.9">VSS_79</text>
<text x="242.6" y="84.8">VSS_77</text>
<text x="212.1" y="95">AVSS_29</text>
<text x="212.1" y="92.4">AVSS_28</text>
<text x="242.6" y="92.4">VSS_80</text>
<text x="242.6" y="95">VSS_81</text>
<text x="212.1" y="97.5">VSS_30</text>
<text x="212.1" y="100">VSS_31</text>
<text x="242.6" y="97.5">VSS_82</text>
<text x="242.6" y="100">VSS_83</text>
<text x="50.8" y="102.6">VCCIO_VDD_1V8</text>
<text x="212.1" y="105.1">VSS_33</text>
<text x="212.1" y="107.7">VSS_34</text>
<text x="212.1" y="102.6">VSS_32</text>
<text x="242.6" y="102.6">VSS_84</text>
<text x="242.6" y="107.7">VSS_86</text>
<text x="242.6" y="105.1">VSS_85</text>
<text x="212.1" y="112.7">VSS_36</text>
<text x="212.1" y="110.2">VSS_35</text>
<text x="242.6" y="110.2">VSS_87</text>
<text x="242.6" y="112.7">VSS_88</text>
<text x="212.1" y="115.3">AVSS_37</text>
<text x="212.1" y="117.8">AVSS_38</text>
<text x="242.6" y="115.3">VSS_89</text>
<text x="242.6" y="117.8">VSS_90</text>
<text x="212.1" y="122.9">VSS_40</text>
<text x="212.1" y="125.4">VSS_41</text>
<text x="212.1" y="120.4">VSS_39</text>
<text x="242.6" y="122.9">VSS_92</text>
<text x="242.6" y="120.4">VSS_91</text>
<text x="242.6" y="125.4">VSS_93</text>
<text x="212.1" y="130.5">VSS_43</text>
<text x="212.1" y="128">VSS_42</text>
<text x="242.6" y="128">VSS_94</text>
<text x="242.6" y="130.5">VSS_95</text>
<text x="212.1" y="133.1">VSS_44</text>
<text x="212.1" y="135.6">VSS_45</text>
<text x="242.6" y="133.1">VSS_96</text>
<text x="242.6" y="135.6">VSS_97</text>
<text x="212.1" y="138.1">VSS_46</text>
<text x="212.1" y="143.2">VSS_48</text>
<text x="212.1" y="140.7">VSS_47</text>
<text x="241.3" y="143.2">VSS_100</text>
<text x="242.6" y="138.1">VSS_98</text>
<text x="242.6" y="140.7">VSS_99</text>
<text x="212.1" y="145.8">VSS_49</text>
<text x="212.1" y="148.3">VSS_50</text>
<text x="241.3" y="145.8">VSS_101</text>
<text x="241.3" y="148.3">VSS_102</text>
<text x="212.1" y="150.8">VSS_51</text>
<text x="212.1" y="153.4">VSS_52</text>
<text x="241.3" y="150.8">VSS_103</text>
</g>
<g font-size="1.8">
<text x="31.7" y="1.9">5</text>
<text x="90.1" y="1.9">4</text>
<text x="148.5" y="1.9">3</text>
<text x="206.8" y="1.9">2</text>
<text x="265.2" y="1.9">1</text>
<text x=".7" y="29.8">D</text>
<text x="295.1" y="29.8">D</text>
<text x=".7" y="80.9">C</text>
<text x="295.1" y="80.9">C</text>
<text x=".7" y="132.1">B</text>
<text x="295.1" y="132.1">B</text>
<text x=".7" y="183.3">A</text>
<text x="295.1" y="183.3">A</text>
<text x="222.3" y="202.3">Date:</text>
<text x="236" y="202.3">Friday, February 05, 2021</text>
<text x="273.1" y="202.3">Rev:</text>
<text x="281.7" y="202.3">V1.2</text>
<text x="31.7" y="209.2">5</text>
<text x="90.1" y="209.2">4</text>
<text x="148.5" y="209.2">3</text>
<text x="206.8" y="209.2">2</text>
<text x="222" y="206.1">Designed by:</text>
<text x="235.7" y="206.1">Linus.Lin</text>
<text x="246.2" y="206.1">Reviewed by:</text>
<text x="259.4" y="206.1">&lt;Checker&gt;</text>
<text x="265.2" y="209.2">1</text>
<text x="272.8" y="205.9">Sheet:</text>
<text x="282.5" y="205.9">8</text>
<text x="285.7" y="205.9">of</text>
<text x="288.6" y="205.9">27</text>
</g>
</svg>
